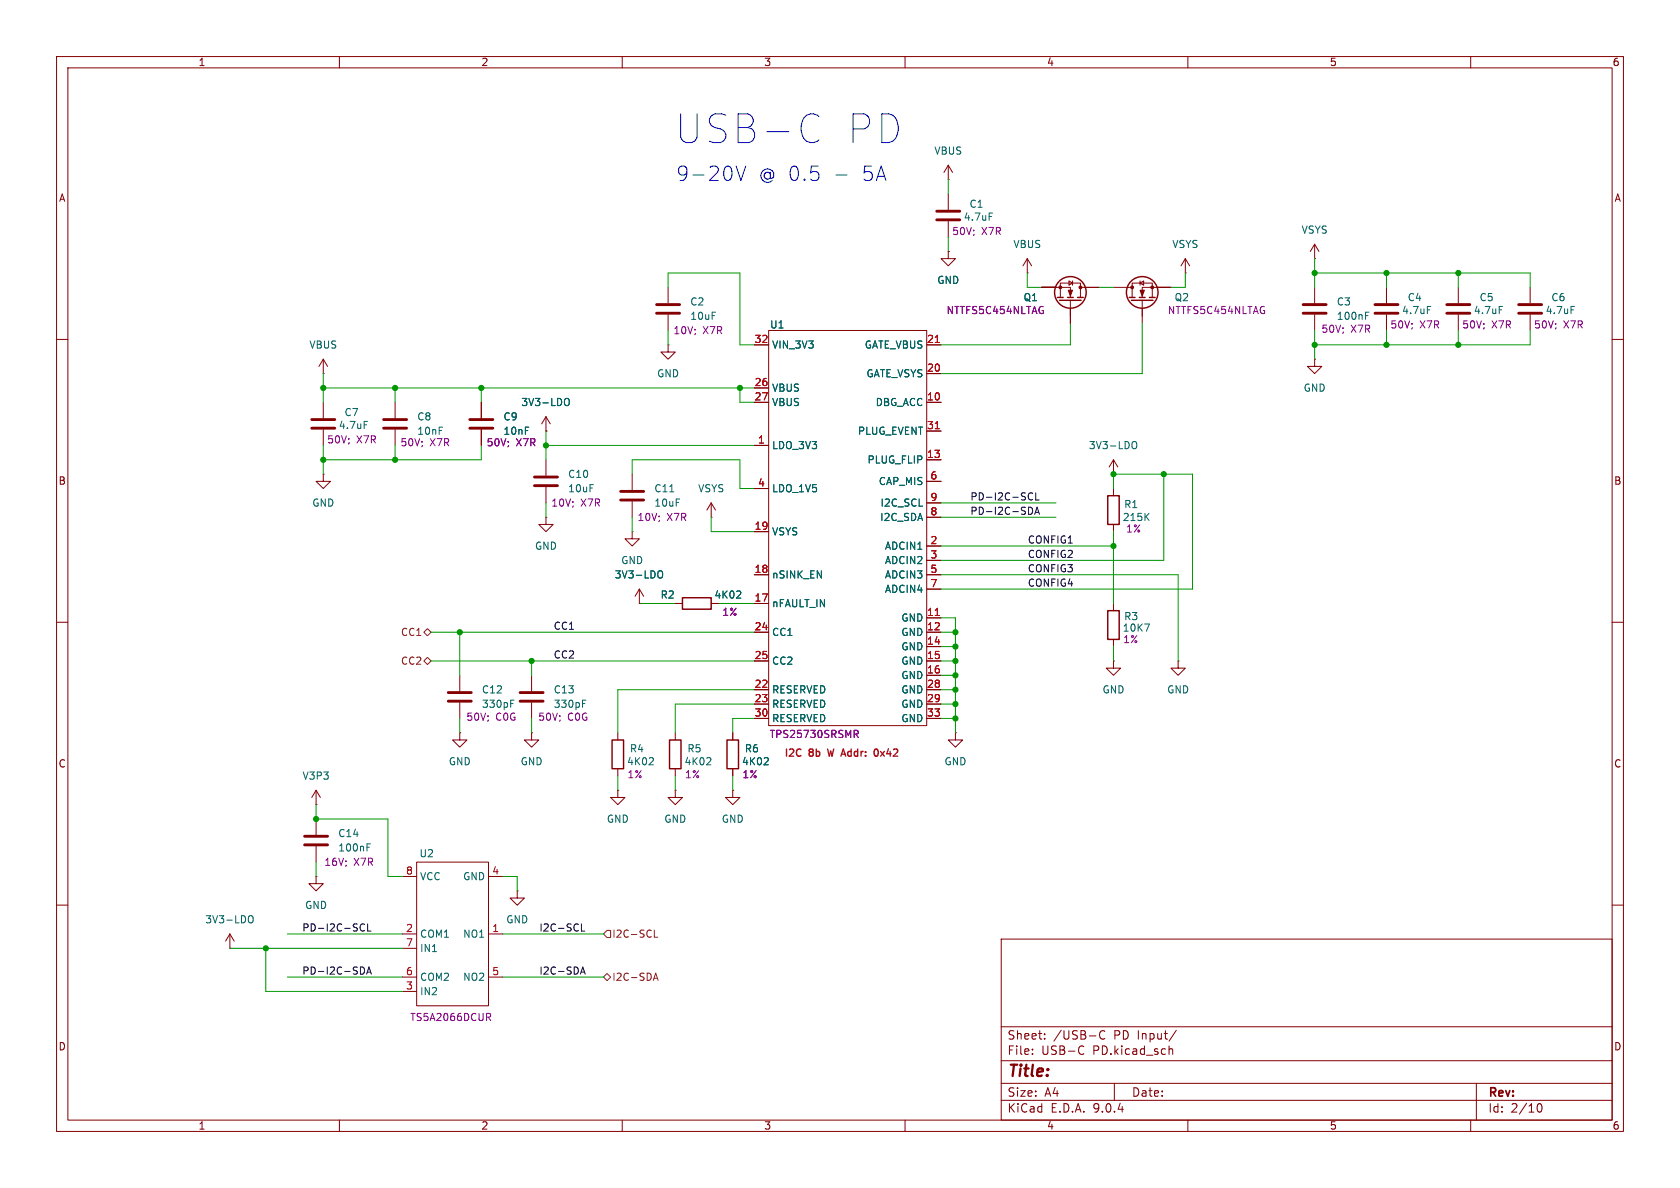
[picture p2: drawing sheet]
<svg xmlns="http://www.w3.org/2000/svg" width="297mm" height="210mm" viewBox="0 0 297 210" stroke-linecap="round" stroke-linejoin="round" font-family="sans-serif">
<g fill="none" stroke="#840000" stroke-width=".18">
<path d="M10 10h277v190h-277zM12 12h273v186h-273zM60 10v2M110 10v2M160 10v2M210 10v2M260 10v2M167.6 31.8h.1M167.6 29.2l-.7 1.3M167.6 29.2l.8 1.3M167.6 29.2v2.6M167.6 34.3v2.8"/>
<path d="M167.6 39.1v2.8M118.1 50.8v2.8M118.1 55.6v2.8M135.9 58.4h27.9v69.9h-27.9zM167.6 44.5v1.2h1.3l-1.3 1.3-1.2-1.3h1.2M167.6 44.5h.1M181.6 48.3h.1M181.6 45.7l-.8 1.3M181.6 45.7l.8 1.3M181.6 45.7v2.6M184.1 50.8h5.1v1.8M187.5 52.6v-2.6h3.5v2.6"/>
<path d="M189 49.7l.6 .3-.6 .4zM189.2 53.1v4.1M189.6 49.7v.7M191 50.8h3.3M196.8 50.8h3.4M200.2 52.6v-2.6h3.5v2.6M201.5 50l.7-.3v.7zM201.5 49.7v.7M201.9 53.1v4.1M207 50.8h-5.1v1.8M209.5 48.3h.1M209.5 45.7l-.7 1.3"/>
<path d="M209.5 45.7l.8 1.3M209.5 45.7v2.6M232.4 45.7h.1M232.4 43.2l-.8 1.3M232.4 43.2l.8 1.3M232.4 43.2v2.5M232.4 50.8v2.8M232.4 55.6v2.8M245.1 50.8v2.8M245.1 55.6v2.8M257.8 50.8v2.8M257.8 55.6v2.8"/>
<path d="M270.5 50.8v2.8M270.5 55.6v2.8M10 60h2M57.1 66h.1M57.1 63.5l-.7 1.3M57.1 63.5l.8 1.3M57.1 63.5v2.5M57.1 71.1v2.8M57.1 75.9v2.8M69.8 71.1v2.8M69.8 75.9v2.8M85.1 71.1v2.8"/>
<path d="M85.1 75.9v2.8M96.5 76.2h.1M96.5 73.7v2.5M96.5 73.7l-.7 1.2M96.5 73.7l.8 1.2M118.1 61v1.2h1.3l-1.3 1.3-1.3-1.3h1.3M118.1 61h.1M133.3 61h2.6M133.3 68.6h2.6M133.3 71.1h2.6M133.3 78.7h2.6M163.8 61h2.6"/>
<path d="M163.8 71.1h2.6M163.8 66h2.6M163.8 76.2h2.6M232.4 63.5v1.3h1.3l-1.3 1.2-1.3-1.2h1.3M232.4 63.5h.1M285 60h2M57.1 83.8v1.3h1.3l-1.3 1.3-1.2-1.3h1.2M57.1 83.8h.1M96.5 91.4v1.3h1.3l-1.3 1.3-1.3-1.3h1.3M96.5 91.4h.1M96.5 81.3v2.8M96.5 86.1v2.8"/>
<path d="M111.8 94v1.3h1.2l-1.2 1.2-1.3-1.2h1.3M111.8 94h.1M111.8 83.8v2.8M111.8 88.6v2.8M125.7 91.4h.1M125.7 88.9l-.7 1.3M125.7 88.9l.8 1.3M125.7 88.9v2.5M133.3 86.4h2.6M133.3 94h2.6M163.8 81.3h2.6M163.8 85.1h2.6"/>
<path d="M163.8 88.9h2.6M163.8 91.4h2.6M163.8 96.5h2.6M163.8 99.1h2.6M196.8 83.8h.1M196.8 81.3v2.5M196.8 86.4v1.2M196.8 92.7v1.3M196.8 81.3l-.7 1.3M196.8 81.3l.8 1.3M10 110h2M81.3 119.4v2.8"/>
<path d="M94 119.4v2.8M113 106.7h.1M113 104.1l-.7 1.3M113 104.1l.8 1.3M113 104.1v2.6M119.4 106.7h1.2M125.7 106.7h1.3M133.3 106.7h2.6M133.3 101.6h2.6M133.3 111.8h2.6M133.3 116.8h2.6M163.8 101.6h2.6"/>
<path d="M163.8 111.8h2.6M163.8 116.8h2.6M163.8 104.1h2.6M163.8 109.2h2.6M163.8 114.3h2.6M163.8 119.4h2.6M196.8 116.8v1.3h1.3l-1.3 1.3-1.2-1.3h1.2M196.8 116.8h.1M196.8 106.7v1.3M196.8 113v1.3M208.3 116.8v1.3h1.2l-1.2 1.3-1.3-1.3h1.3M208.3 116.8h.1"/>
<path d="M285 110h2M55.9 139.7l-.8 1.3M55.9 139.7l.7 1.3M55.9 139.7v2.5M81.3 129.5v1.3h1.2l-1.2 1.3-1.3-1.3h1.3M81.3 129.5h.1M81.3 124.2v2.8M94 129.5v1.3h1.2l-1.2 1.3-1.3-1.3h1.3M94 129.5h.1M94 124.2v2.8M109.2 139.7v1.3h1.3l-1.3 1.2-1.3-1.2h1.3M109.2 139.7h.1"/>
<path d="M109.2 129.5v1.3M109.2 135.9v1.3M119.4 139.7v1.3h1.2l-1.2 1.2-1.3-1.2h1.3M119.4 139.7h.1M119.4 129.5v1.3M119.4 135.9v1.3M129.5 139.7v1.3h1.3l-1.3 1.2-1.2-1.2h1.2M129.5 139.7h.1M129.5 129.5v1.3M129.5 135.9v1.3M133.3 121.9h2.6M133.3 124.5h2.6"/>
<path d="M133.3 127h2.6M163.8 121.9h2.6M163.8 124.5h2.6M163.8 127h2.6M168.9 129.5v1.3h1.3l-1.3 1.3-1.3-1.3h1.3M168.9 129.5h.1M55.9 142.2h.1M55.9 154.9v1.3h1.2l-1.2 1.3-1.3-1.3h1.3M55.9 154.9h.1M55.9 144.8v2.8M55.9 149.6v2.8M71.1 154.9h2.6"/>
<path d="M73.7 152.4h12.7v25.4h-12.7zM86.4 154.9h2.5M91.4 157.5v1.3h1.3l-1.3 1.2-1.2-1.2h1.2M91.4 157.5h.1M10 160h2M40.6 167.6h.1M40.6 165.1l-.7 1.3M40.6 165.1l.8 1.3M40.6 165.1v2.5M71.1 165.1h2.6M71.1 167.6h2.6M71.1 172.7h2.6"/>
<path d="M71.1 175.3h2.6M86.4 165.1h2.5M86.4 172.7h2.5M177 166h108v32h-108zM285 160h2M60 198v2M110 198v2M160 198v2M177 194.5h108M177 191.5h108M177 187.5h108M177 181.5h108"/>
<path d="M182.5 186.3v.1M182.5 185.5v.1M184.7 183.6v.1M184.7 182.8v.1M191.2 184.9l.4 .1M191.6 186.3l-.4 .1M195.3 182.3a.6 .6 0 0 0-.7 0 .6 .6 0 0 0-.2 .8 .56 .56 0 0 0 .3 .5 .56 .56 0 0 0 .6 0M197 191.5v3M206.7 184.9v1.5M206.7 185.5l.2-.1 .3 .1 .1 .9M208 182.1l-1.3 2M210 198v2"/>
<path d="M260 198v2M261 191.5v6.5M271.7 195.7l.2-.5 .2-.1a.81 .81 0 0 1 .6 .6 .81 .81 0 0 1-.3 .8h-.4l-.3-.5"/>
</g>
<g fill="none" stroke="#840000" stroke-width=".25">
<path d="M186.9 52.6h1.1M187.3 53.1h3.8M188.7 52.6h1M190.5 52.6h1M199.6 52.6h1.1M200 53.1h3.8M201.4 52.6h1M203.2 52.6h1M195.8 87.6h2.1v5.1h-2.1zM120.6 105.7h5.1v2h-5.1zM195.8 108h2.1v5h-2.1zM108.2 130.8h2v5.1h-2z"/>
<path d="M118.4 130.8h2v5.1h-2zM128.5 130.8h2.1v5.1h-2.1z"/>
<circle cx="189.2" cy="51.7" r="2.79"/>
<circle cx="201.9" cy="51.7" r="2.79"/>
</g>
<g fill="none" stroke="#006464" stroke-width=".18">
<path d="M174.9 37.7h.6M241.4 55.8h.4M241.4 55.2h.6M252.3 54.2h.6M265 54.2h.6M277.7 54.2h.6M64.4 74.5h.6M100 70.5l.1-.1a.43 .43 0 0 1 .5 .5v.4a.42 .42 0 0 1-.2 .4 .42 .42 0 0 1-.4-.1M200.3 78.1l.1-.1a.43 .43 0 0 1 .6 .5v.4a.42 .42 0 0 1-.3 .4 .42 .42 0 0 1-.4 0M118.4 86.9h.7M202.6 91.3l.5 .7M203.1 90.7l-.7 .8"/>
<path d="M116.5 101l.1-.1a.43 .43 0 0 1 .5 .4v.5a.42 .42 0 0 1-.2 .3 .42 .42 0 0 1-.4 0M130.8 104.5l.2 .2-.1 .3-.7 .7h.8M202.4 110.3h.8l-.5 1.3M90.3 124.4h.4M90.3 123.8h.6M103 124.4h.4M103 123.8h.6M115.4 134l.1 .2v.3l-.8 .7h.8M125.6 134l.1 .2-.1 .3-.7 .7h.8M135.7 134l.1 .2v.3l-.8 .7h.8M64.9 149.8h.4M64.9 149.2h.6"/>
<path d="M44.1 161.9h.1a.43 .43 0 0 1 .6 .4v.4a.42 .42 0 0 1-.3 .4 .42 .42 0 0 1-.4 0"/>
</g>
<g fill="none" stroke="#840000" stroke-width=".51">
<path d="M165.6 37.3h4.1M165.6 38.9h4.1M116.1 53.8h4M116.1 55.4h4M230.4 53.8h4M230.4 55.4h4M243.1 53.8h4M243.1 55.4h4M255.8 53.8h4M255.8 55.4h4M268.5 53.8h4M268.5 55.4h4"/>
<path d="M55.1 74.2h4.1M55.1 75.7h4.1M67.8 74.2h4.1M67.8 75.7h4.1M83.1 74.2h4M83.1 75.7h4M94.5 84.3h4.1M94.5 85.9h4.1M109.7 86.9h4.1M109.7 88.4h4.1M79.2 122.4h4.1M79.2 124h4.1"/>
<path d="M91.9 122.4h4.1M91.9 124h4.1M53.8 147.8h4.1M53.8 149.4h4.1"/>
</g>
<g fill="#840000" stroke="#840000" stroke-width=".18">
<path d="M188.8 51.3h.8l-.4 1z"/>
<path d="M201.5 51.3h.8l-.4 1z"/>
<circle cx="191" cy="50.8" r=".25"/>
<circle cx="187.5" cy="50.8" r=".25"/>
<circle cx="200.2" cy="50.8" r=".25"/>
<circle cx="203.7" cy="50.8" r=".25"/>
</g>
<path d="M151 129.1h.5l.2 .2-.1 .4-.6 .1M151.3 129.8l.4 .6M86 179.1h.5l.2 .3-.1 .3-.6 .1M86.3 179.8l.4 .6" fill="none" stroke="#840084" stroke-width=".18"/>
<path d="M165.3 60.5h.8M165.3 75.8h.8M165.3 108.8h.8" fill="none" stroke="#a90000" stroke-width=".18"/>
<path d="M74.9 111.8l.7-.7 .6 .7-.6 .6zM74.9 116.8l.7-.6 .6 .6-.6 .7zM106.7 172.7l.6-.6 .6 .6-.6 .7zM107.3 164.5h.6v1.2h-.6l-.6-.6zM115.5 173.3l.4-1.3 .4 1.3M115.6 172.9h.6M115.7 164.4v1.3h.6" fill="none" stroke="#725600" stroke-width=".18"/>
<g fill="none" stroke="#0f0f0f" stroke-width=".18">
<path d="M181.8 88.1l.4 .3 .4-.1M181.8 89.7a.64 .64 0 0 1 .8 .6 .64 .64 0 0 1-.8 .6M182.6 87.2l-.4-.1-.4 .3M182.9 90.9l.4-1.2 .5 1.2M183 90.6h.6M183.1 87.1v1.3h.6M63.7 164.3l.4 .3 .3-.1M63.7 170.9a.64 .64 0 0 1 .8 .7 .64 .64 0 0 1-.8 .6M64.4 163.4l-.3-.1-.4 .3M64.8 172.2l.4-1.3 .5 1.3M64.9 171.8h.6M65 163.3v1.3h.6"/>
<path d="M102.6 172.2l.4-1.3 .5 1.3M102.7 171.8h.6M102.8 163.3v1.3h.6"/>
</g>
<g fill="none" stroke="#009600" stroke-width=".18">
<path d="M167.6 31.8v2.5M118.1 50.8v-2.5h12.7v12.7h2.5M118.1 58.4v2.6M167.6 41.9v2.6M181.6 48.3v2.5h2.5M189.2 57.2v3.8h-22.8M194.3 50.8h2.5M201.9 57.2v8.8h-35.5M209.5 48.3v2.5h-2.5M232.4 48.3h38.1v2.5M232.4 45.7v5.1M232.4 58.4v5.1"/>
<path d="M245.1 48.3v2.5M245.1 58.4v2.6M257.8 48.3v2.5M257.8 58.4v2.6M270.5 58.4v2.6h-38.1M57.1 68.6h76.2M57.1 66v5.1M57.1 78.7v5.1M69.8 68.6v2.5M69.8 78.7v2.6M85.1 78.7v2.6h-28M85.1 68.6v2.5"/>
<path d="M96.5 78.7h36.8M96.5 76.2v5.1M130.8 68.6v2.5h2.5M96.5 88.9v2.5M111.8 83.8v-2.5h19v5.1h2.5M111.8 91.4v2.6M125.7 91.4v2.6h7.6M166.4 96.5h30.4M166.4 91.4h20.3M166.4 88.9h20.3M196.8 86.4v-2.6h14v20.3h-44.4M196.8 94v12.7"/>
<path d="M205.7 83.8v15.3h-39.3M76.2 116.8h57.1M76.2 111.8h57.1M81.3 111.8v7.6M94 116.8v2.6M113 106.7h6.4M127 106.7h6.3M166.4 101.6h41.9v15.2M166.4 114.3h2.5M166.4 109.2h2.5v20.3M166.4 116.8h2.5M166.4 111.8h2.5"/>
<path d="M166.4 119.4h2.5M196.8 114.3v2.5M81.3 127v2.5M94 127v2.5M109.2 137.2v2.5M119.4 137.2v2.5M129.5 137.2v2.5M133.3 127h-3.8v2.5M133.3 124.5h-13.9v5M133.3 121.9h-24.1v7.6M166.4 127h2.5M166.4 124.5h2.5"/>
<path d="M166.4 121.9h2.5M55.9 142.2v2.6h12.7v10.1h2.5M55.9 152.4v2.5M88.9 154.9h2.5v2.6M40.6 167.6h30.5M47 167.6v7.7h24.1M50.8 172.7h20.3M50.8 165.1h20.3M88.9 172.7h17.8M88.9 165.1h17.8"/>
</g>
<path d="M130.1 29.4l.9 2.5 .8-2.5M143.3 20.1h.5l.7 .3 .3 .2M144.8 24.7l-.3 .3-.7 .2h-.5M147.8 30.9h1.9" fill="none" stroke="#0000c2" stroke-width=".18"/>
<path d="M148.8 133.3h.6M149.1 132.4l.4 1.3M155 132.4a.79 .79 0 0 1 0 1.3" fill="none" stroke="#ec132b" stroke-width=".25"/>
<g fill="#009600" stroke="#009600" stroke-width=".18">
<circle cx="168.9" cy="114.3" r=".46"/>
<circle cx="168.9" cy="116.8" r=".46"/>
<circle cx="168.9" cy="111.8" r=".46"/>
<circle cx="196.8" cy="96.5" r=".46"/>
<circle cx="205.7" cy="83.8" r=".46"/>
<circle cx="168.9" cy="121.9" r=".46"/>
<circle cx="168.9" cy="124.5" r=".46"/>
<circle cx="168.9" cy="127" r=".46"/>
<circle cx="130.8" cy="68.6" r=".46"/>
<circle cx="168.9" cy="119.4" r=".46"/>
<circle cx="94" cy="116.8" r=".46"/>
<circle cx="232.4" cy="48.3" r=".46"/>
<circle cx="245.1" cy="48.3" r=".46"/>
<circle cx="232.4" cy="61" r=".46"/>
<circle cx="245.1" cy="61" r=".46"/>
<circle cx="257.8" cy="61" r=".46"/>
<circle cx="257.8" cy="48.3" r=".46"/>
<circle cx="81.3" cy="111.8" r=".46"/>
<circle cx="47" cy="167.6" r=".46"/>
<circle cx="55.9" cy="144.8" r=".46"/>
<circle cx="69.8" cy="81.3" r=".46"/>
<circle cx="57.1" cy="81.3" r=".46"/>
<circle cx="69.8" cy="68.6" r=".46"/>
<circle cx="85.1" cy="68.6" r=".46"/>
<circle cx="57.1" cy="68.6" r=".46"/>
<circle cx="96.5" cy="78.7" r=".46"/>
<circle cx="196.8" cy="83.8" r=".46"/>
</g>
<g font-size="7.1" fill="#0000c2">
<text x="119.4" y="25.6">USB-C</text>
<text x="149.3" y="25.6">PD</text>
</g>
<g font-size="3.5" fill="#0000c2">
<text x="119.5" y="32.2">9-20V</text>
<text x="134" y="32.2">@ 0.5</text>
<text x="152.1" y="32.2">5A</text>
</g>
<text font-size="2.8" fill="#840000" x="178" y="190.9">Title:</text>
<g font-size="2.1" fill="#840000">
<text x="178" y="184">Sheet:</text>
<text x="186.2" y="184">/USB-C</text>
<text x="197" y="184">PD Input/</text>
<text x="178" y="186.7">File:</text>
<text x="184.1" y="186.7">USB-C</text>
<text x="193.2" y="186.7">PD.kicad_sch</text>
<text x="178" y="196.9">KiCad</text>
<text x="178" y="194.1">Size:</text>
<text x="184.7" y="194.1">A4</text>
<text x="185.7" y="196.9">E.D.A.</text>
<text x="193.3" y="196.9">9.0.4</text>
<text x="200" y="194.1">Date:</text>
<text x="263" y="194.3">Rev:</text>
<text x="263" y="196.9">Id:</text>
<text x="267.1" y="196.9">2/10</text>
</g>
<g font-size="1.8" fill="#840000">
<text x="35" y="11.9">1</text>
<text x="85" y="11.9">2</text>
<text x="135" y="11.9">3</text>
<text x="185" y="11.9">4</text>
<text x="235" y="11.9">5</text>
<text x="285" y="11.9">6</text>
<text x="10.3" y="35.9">A</text>
<text x="285.3" y="35.9">A</text>
<text x="10.3" y="85.9">B</text>
<text x="285.3" y="85.9">B</text>
<text x="10.3" y="135.9">C</text>
<text x="285.3" y="135.9">C</text>
<text x="10.3" y="185.9">D</text>
<text x="285.3" y="185.9">D</text>
<text x="35" y="199.9">1</text>
<text x="85" y="199.9">2</text>
<text x="135" y="199.9">3</text>
<text x="185" y="199.9">4</text>
<text x="235" y="199.9">5</text>
<text x="285" y="199.9">6</text>
</g>
<g font-size="1.8" fill="#006464">
<text x="165.1" y="27.5">VBUS</text>
<text x="170.3" y="39.2">4.7uF</text>
<text x="171.3" y="36.9">C1</text>
<text x="230" y="41.5">VSYS</text>
<text x="179.1" y="44">VBUS</text>
<text x="207.2" y="44">VSYS</text>
<text x="165.6" y="50.4">GND</text>
<text x="180.9" y="53.4">Q1</text>
<text x="207.6" y="53.4">Q2</text>
<text x="248.8" y="53.4">C4</text>
<text x="261.5" y="53.4">C5</text>
<text x="274.2" y="53.4">C6</text>
<text x="121.9" y="54.2">C2</text>
<text x="121.9" y="56.7">10uF</text>
<text x="136" y="58.3">U1</text>
<text x="236.2" y="54.2">C3</text>
<text x="236.2" y="56.7">100nF</text>
<text x="247.8" y="55.7">4.7uF</text>
<text x="260.5" y="55.7">4.7uF</text>
<text x="273.2" y="55.7">4.7uF</text>
<text x="54.6" y="61.8">VBUS</text>
<text x="136.4" y="61.8">VIN_3V3</text>
<text x="152.8" y="61.8">GATE_VBUS</text>
<text x="92.1" y="72">3V3-LDO</text>
<text x="116.1" y="66.9">GND</text>
<text x="136.4" y="69.4">VBUS</text>
<text x="136.4" y="72">VBUS</text>
<text x="153.1" y="66.9">GATE_VSYS</text>
<text x="154.7" y="72">DBG_ACC</text>
<text x="230.4" y="69.4">GND</text>
<text x="59.8" y="76">4.7uF</text>
<text x="60.8" y="73.8">C7</text>
<text x="73.7" y="74.5">C8</text>
<text x="73.7" y="77.1">10nF</text>
<text x="88.9" y="74.5">C9</text>
<text x="88.9" y="77.1">10nF</text>
<text x="151.6" y="77.1">PLUG_EVENT</text>
<text x="136.4" y="79.6">LDO_3V3</text>
<text x="153.3" y="82.1">PLUG_FLIP</text>
<text x="192.4" y="79.6">3V3-LDO</text>
<text x="55.1" y="89.8">GND</text>
<text x="100.3" y="84.7">C10</text>
<text x="100.3" y="87.2">10uF</text>
<text x="115.6" y="87.2">C11</text>
<text x="115.6" y="89.8">10uF</text>
<text x="123.3" y="87.2">VSYS</text>
<text x="136.4" y="87.2">LDO_1V5</text>
<text x="155.3" y="86">CAP_MIS</text>
<text x="155.6" y="89.8">I2C_SCL</text>
<text x="136.4" y="94.8">VSYS</text>
<text x="155.5" y="92.3">I2C_SDA</text>
<text x="198.4" y="92.3">215K</text>
<text x="198.6" y="90">R1</text>
<text x="94.5" y="97.4">GND</text>
<text x="109.7" y="99.9">GND</text>
<text x="156.3" y="97.4">ADCIN1</text>
<text x="156.3" y="99.9">ADCIN2</text>
<text x="108.6" y="102.5">3V3-LDO</text>
<text x="116.7" y="106">R2</text>
<text x="126.2" y="106">4K02</text>
<text x="136.4" y="102.5">nSINK_EN</text>
<text x="136.4" y="107.5">nFAULT_IN</text>
<text x="156.3" y="102.5">ADCIN3</text>
<text x="156.3" y="105">ADCIN4</text>
<text x="136.4" y="112.6">CC1</text>
<text x="159.2" y="110.1">GND</text>
<text x="159.2" y="112.6">GND</text>
<text x="198.4" y="111.9">10K7</text>
<text x="198.6" y="109.8">R3</text>
<text x="136.4" y="117.7">CC2</text>
<text x="159.2" y="115.2">GND</text>
<text x="159.2" y="117.7">GND</text>
<text x="85.1" y="125.3">330pF</text>
<text x="85.1" y="122.8">C12</text>
<text x="97.8" y="125.3">330pF</text>
<text x="97.8" y="122.8">C13</text>
<text x="136.4" y="122.8">RESERVED</text>
<text x="136.4" y="125.3">RESERVED</text>
<text x="159.2" y="120.2">GND</text>
<text x="159.2" y="122.8">GND</text>
<text x="159.2" y="125.3">GND</text>
<text x="194.8" y="122.8">GND</text>
<text x="206.2" y="122.8">GND</text>
<text x="136.4" y="127.9">RESERVED</text>
<text x="159.2" y="127.9">GND</text>
<text x="79.2" y="135.5">GND</text>
<text x="91.9" y="135.5">GND</text>
<text x="110.8" y="135.5">4K02</text>
<text x="111.3" y="133.2">R4</text>
<text x="120.9" y="135.5">4K02</text>
<text x="121.4" y="133.2">R5</text>
<text x="131.1" y="135.5">4K02</text>
<text x="131.6" y="133.2">R6</text>
<text x="166.9" y="135.5">GND</text>
<text x="53.4" y="138">V3P3</text>
<text x="59.7" y="148.2">C14</text>
<text x="107.2" y="145.6">GND</text>
<text x="117.3" y="145.6">GND</text>
<text x="127.5" y="145.6">GND</text>
<text x="59.7" y="150.7">100nF</text>
<text x="74.1" y="151.7">U2</text>
<text x="74.2" y="155.8">VCC</text>
<text x="81.8" y="155.8">GND</text>
<text x="53.8" y="160.9">GND</text>
<text x="36.2" y="163.4">3V3-LDO</text>
<text x="74.2" y="166">COM1</text>
<text x="81.8" y="166">NO1</text>
<text x="89.4" y="163.4">GND</text>
<text x="74.2" y="168.5">IN1</text>
<text x="74.2" y="173.6">COM2</text>
<text x="81.8" y="173.6">NO2</text>
<text x="74.2" y="176.1">IN2</text>
</g>
<g font-size="1.8" fill="#840084">
<text x="168.2" y="41.8">50V;</text>
<text x="173.5" y="41.8">X7R</text>
<text x="119" y="59.3">10V;</text>
<text x="124.2" y="59.3">X7R</text>
<text x="167.2" y="55.7">NTTFS5C454NLTAG</text>
<text x="206.4" y="55.7">NTTFS5C454NLTAG</text>
<text x="233.5" y="59">50V;</text>
<text x="238.8" y="59">X7R</text>
<text x="245.7" y="58.3">50V;</text>
<text x="251" y="58.3">X7R</text>
<text x="258.4" y="58.3">50V;</text>
<text x="263.7" y="58.3">X7R</text>
<text x="271.1" y="58.3">50V;</text>
<text x="276.4" y="58.3">X7R</text>
<text x="57.7" y="78.6">50V;</text>
<text x="63" y="78.6">X7R</text>
<text x="70.7" y="79.1">50V;</text>
<text x="76" y="79.1">X7R</text>
<text x="85.9" y="79.1">50V;</text>
<text x="91.2" y="79.1">X7R</text>
<text x="97.4" y="89.8">10V;</text>
<text x="102.7" y="89.8">X7R</text>
<text x="112.6" y="92.3">10V;</text>
<text x="117.9" y="92.3">X7R</text>
<text x="199" y="94.3">1%</text>
<text x="127.6" y="109.1">1%</text>
<text x="198.5" y="113.9">1%</text>
<text x="82.4" y="127.6">50V;</text>
<text x="87.6" y="127.6">C0G</text>
<text x="95.1" y="127.6">50V;</text>
<text x="100.3" y="127.6">C0G</text>
<text x="136" y="130.7">TPS25730SRSMR</text>
<text x="110.8" y="137.8">1%</text>
<text x="121" y="137.8">1%</text>
<text x="131.2" y="137.8">1%</text>
<text x="57.2" y="153.3">16V;</text>
<text x="62.5" y="153.3">X7R</text>
<text x="72.4" y="180.7">TS5A2066DCUR</text>
</g>
<g font-size="1.8" fill="#a90000">
<text x="133.3" y="60.7">32</text>
<text x="163.8" y="60.7">21</text>
<text x="163.8" y="65.8">20</text>
<text x="133.3" y="68.3">26</text>
<text x="133.3" y="70.9">27</text>
<text x="163.8" y="70.9">10</text>
<text x="163.8" y="75.9">31</text>
<text x="133.9" y="78.5">1</text>
<text x="163.8" y="81">13</text>
<text x="133.9" y="86.1">4</text>
<text x="164.4" y="84.8">6</text>
<text x="164.4" y="88.6">9</text>
<text x="133.3" y="93.7">19</text>
<text x="164.4" y="91.2">8</text>
<text x="133.3" y="101.3">18</text>
<text x="164.4" y="96.3">2</text>
<text x="164.4" y="98.8">3</text>
<text x="164.4" y="101.3">5</text>
<text x="133.3" y="106.4">17</text>
<text x="164.4" y="103.9">7</text>
<text x="133.3" y="111.5">24</text>
<text x="163.8" y="109">11</text>
<text x="163.8" y="111.5">12</text>
<text x="133.3" y="116.6">25</text>
<text x="163.8" y="114">14</text>
<text x="163.8" y="116.6">15</text>
<text x="163.8" y="119.1">16</text>
<text x="133.3" y="121.7">22</text>
<text x="133.3" y="124.2">23</text>
<text x="163.8" y="121.7">28</text>
<text x="163.8" y="124.2">29</text>
<text x="133.3" y="126.7">30</text>
<text x="163.8" y="126.7">33</text>
<text x="71.7" y="154.7">8</text>
<text x="86.9" y="154.7">4</text>
<text x="71.7" y="164.8">2</text>
<text x="71.7" y="167.4">7</text>
<text x="86.9" y="164.8">1</text>
<text x="71.7" y="172.5">6</text>
<text x="86.9" y="172.5">5</text>
<text x="71.7" y="175">3</text>
</g>
<g font-size="1.8" fill="#0f0f0f">
<text x="171.4" y="88.6">PD-I2C-SCL</text>
<text x="171.4" y="91.1">PD-I2C-SDA</text>
<text x="181.6" y="101.3">CONFIG3</text>
<text x="181.6" y="98.7">CONFIG2</text>
<text x="181.6" y="96.2">CONFIG1</text>
<text x="181.6" y="103.8">CONFIG4</text>
<text x="97.8" y="111.4">CC1</text>
<text x="97.8" y="116.5">CC2</text>
<text x="53.3" y="164.8">PD-I2C-SCL</text>
<text x="95.2" y="164.8">I2C-SCL</text>
<text x="53.3" y="172.4">PD-I2C-SDA</text>
<text x="95.2" y="172.4">I2C-SDA</text>
</g>
<g font-size="1.8" fill="#725600">
<text x="70.8" y="112.6">CC1</text>
<text x="70.8" y="117.7">CC2</text>
<text x="108.1" y="166">I2C-SCL</text>
<text x="108.1" y="173.6">I2C-SDA</text>
</g>
<g font-size="1.8" fill="#ec132b">
<text x="138.5" y="134.1">I2C</text>
<text x="143.1" y="134.1">8b</text>
<text x="146.9" y="134.1">W</text>
<text x="149.8" y="134.1">Addr:</text>
<text x="156.1" y="134.1">0x42</text>
</g>
</svg>
